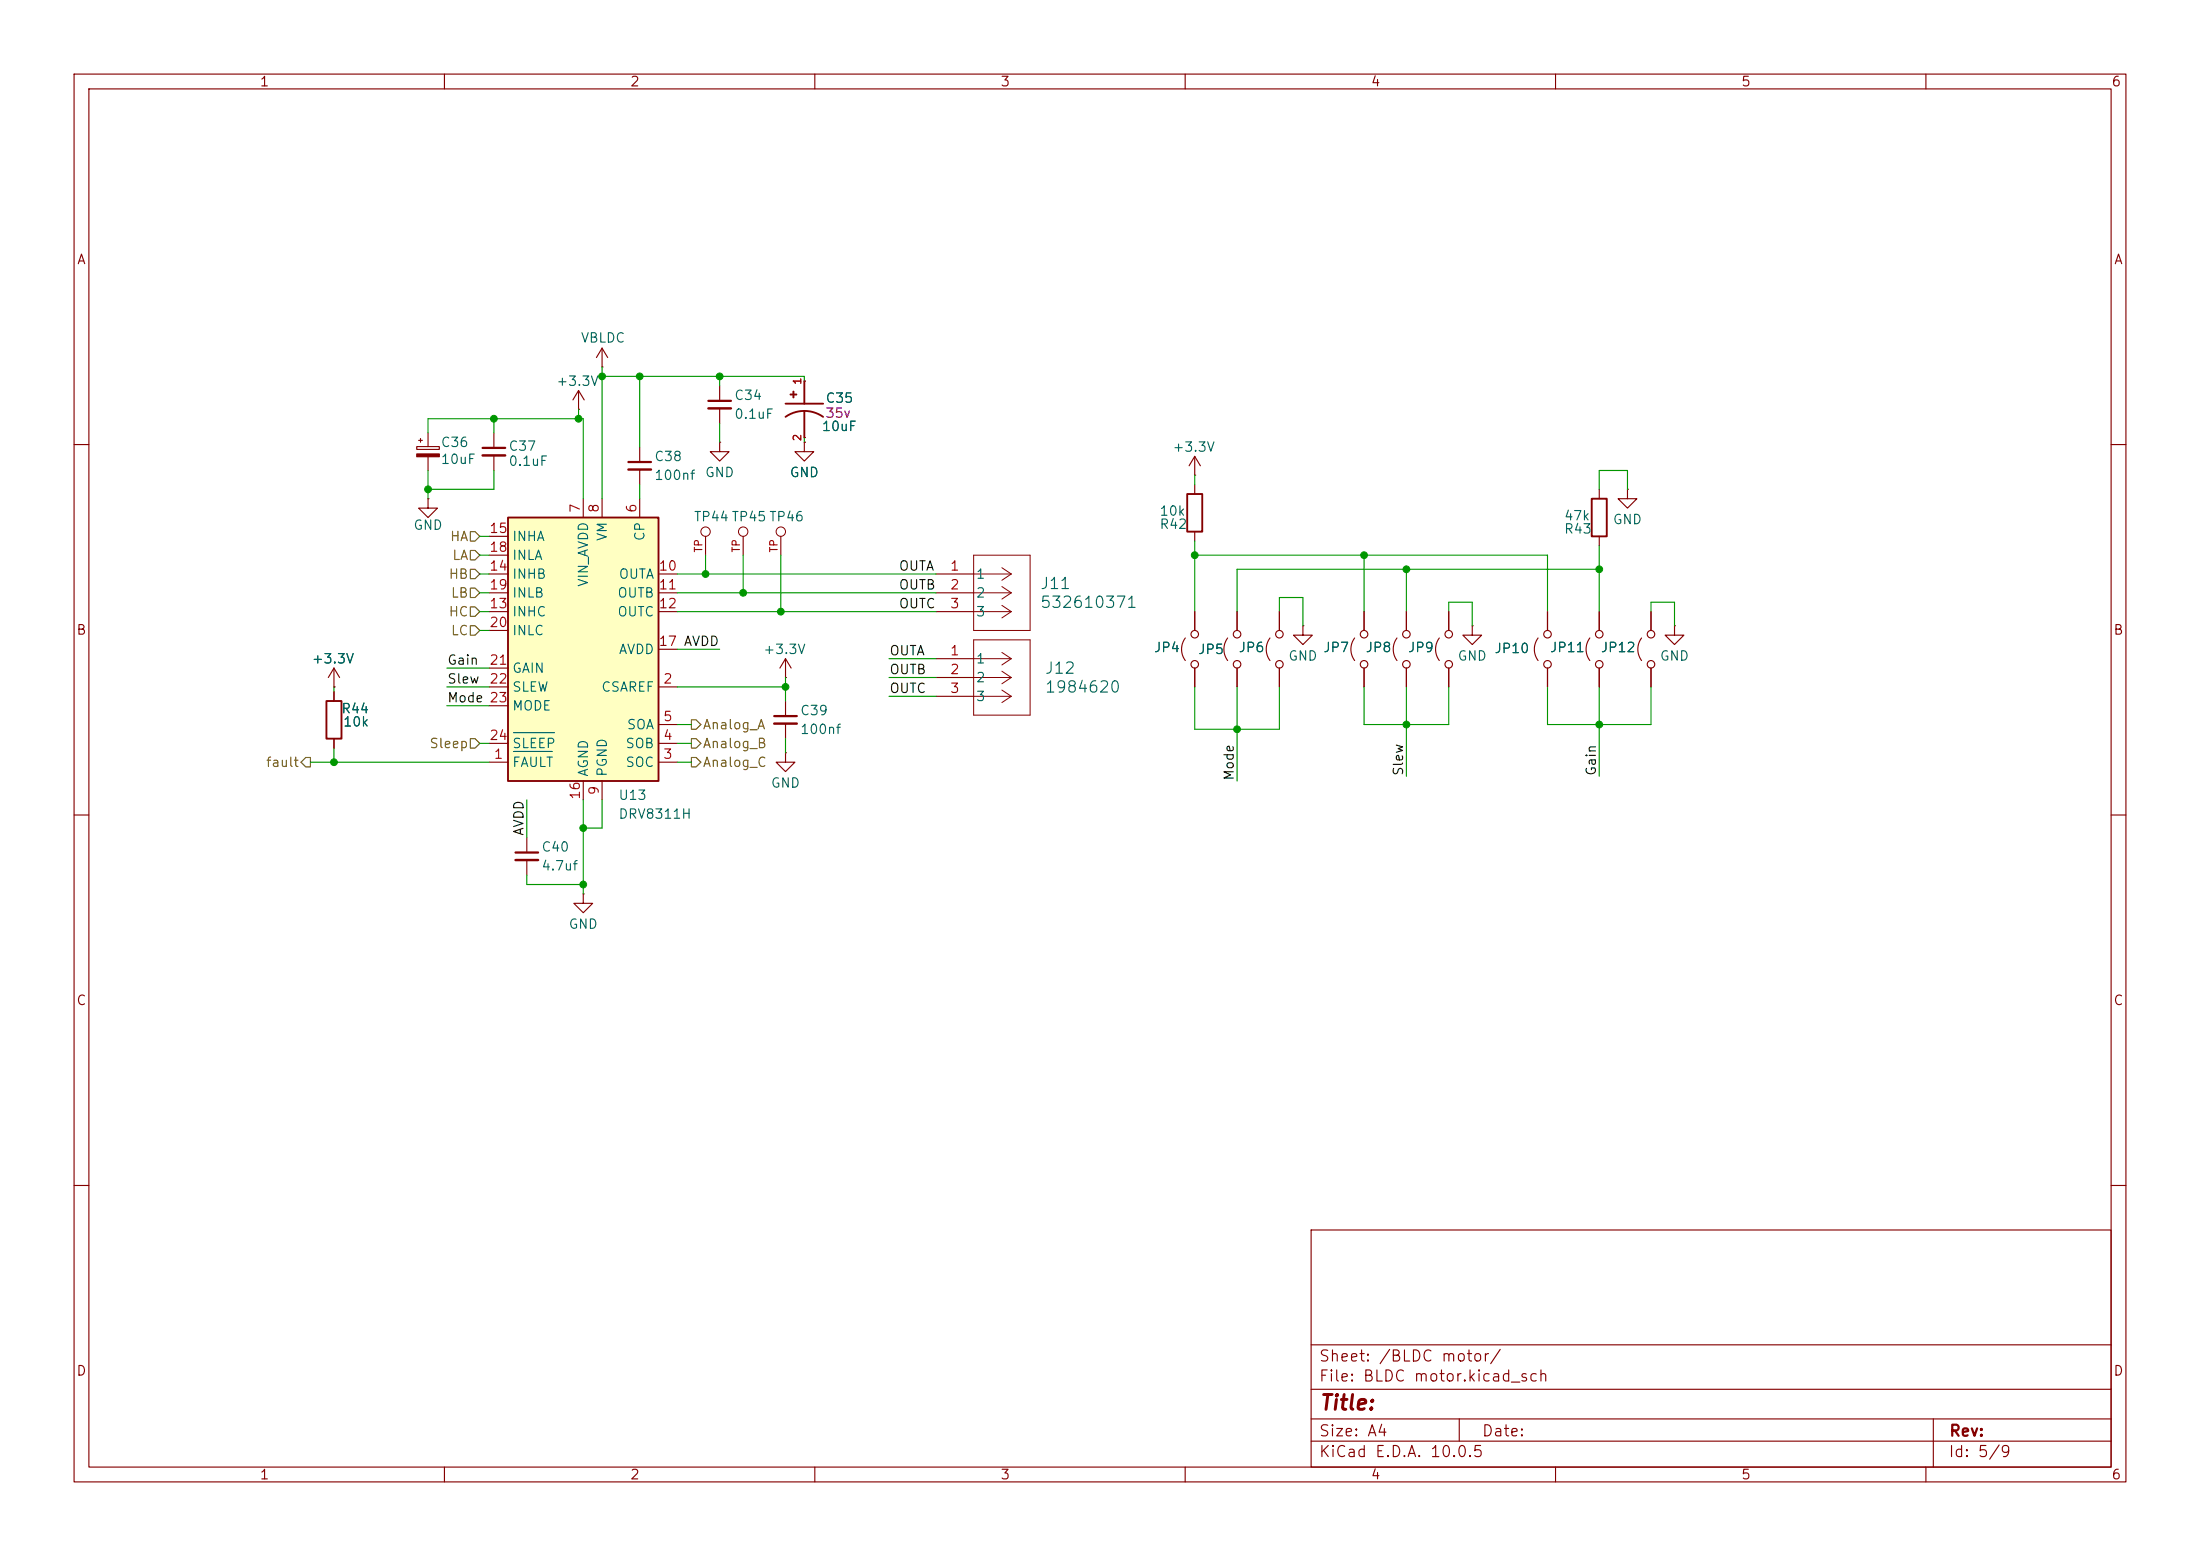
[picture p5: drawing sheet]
<svg xmlns="http://www.w3.org/2000/svg" width="297mm" height="210mm" viewBox="0 0 297 210" stroke-linecap="round" stroke-linejoin="round" font-family="sans-serif">
<g fill="none" stroke="#840000" stroke-width=".15">
<path d="M10 10h277v190h-277zM12 12h273v186h-273zM60 10v2M110 10v2M160 10v2M210 10v2M260 10v2M10 60h2M86.4 60.3v2.1M86.4 63.4v2M100.3 72.4v2.5M215.9 66v1.3"/>
<path d="M215.9 72.4v1.3M285 60h2M165.7 86.1a2.54 2.54 0 0 0 0 3.1M167 82.6v2.5M167 90.2v2.5M171.4 86.1a2.54 2.54 0 0 0 0 3.1M172.7 82.6v2.5M172.7 90.2v2.5M194.3 86.1a2.54 2.54 0 0 0 0 3.1M195.6 82.6v2.5M195.6 90.2v2.5M10 110h2"/>
<path d="M285 110h2M10 160h2M177 166h108v32h-108zM285 160h2M60 198v2M110 198v2M160 198v2M177 194.5h108M177 191.5h108M177 187.5h108M177 181.5h108M197 191.5v3"/>
<path d="M210 198v2M260 198v2M261 191.5v6.5"/>
<circle cx="167" cy="89.7" r=".51"/>
<circle cx="167" cy="85.6" r=".51"/>
<circle cx="172.7" cy="85.6" r=".51"/>
<circle cx="172.7" cy="89.7" r=".51"/>
<circle cx="195.6" cy="85.6" r=".51"/>
<circle cx="195.6" cy="89.7" r=".51"/>
</g>
<circle cx="100.3" cy="71.8" r=".63" fill="none" stroke="#840000" stroke-width=".14"/>
<path d="M84.8 62.4h3.1" fill="none" stroke="#840000" stroke-width=".3"/>
<path d="M84.8 63.4h3.1" fill="none" stroke="#840000" stroke-width=".33"/>
<path d="M214.9 67.3h2v5.1h-2z" fill="none" stroke="#840000" stroke-width=".25"/>
<path d="M68.6 69.9h20.3v35.5h-20.3z" fill="#ffffc2"/>
<path d="M106 56.3a4.4 4.4 0 0 1 5.1 0M106 54.5h5.1M108.6 51.4v3.1M108.6 55.5v3.6M68.6 69.9h20.3v35.5h-20.3zM160.3 66.7h2v5.1h-2zM44.1 94.6h2v5.1h-2z" fill="none" stroke="#840000" stroke-width=".25"/>
<g fill="none" stroke="#840000" stroke-width=".15">
<path d="M56.5 59.4h.5M56.8 59.2v.5M57.8 58.4v1.9M66.7 58.4v2.1M78.1 55.2h.1M78.1 52.7l-.8 1.3M78.1 52.7l.8 1.3M78.1 52.7v2.5M81.3 49.5h.1M81.3 47v2.5M81.3 47l-.8 1.3M81.3 47l.7 1.3"/>
<path d="M97.2 59.7v1.3h1.2l-1.2 1.2-1.3-1.2h1.3M97.2 59.7h.1M97.2 52.1v2M97.2 55.1v2.1M108.6 59.7v1.3h1.3l-1.3 1.2-1.3-1.2h1.3M108.6 59.7h.1M108.6 51.4h.1M108.6 59.1h.1M56.3 60.3h3v.4h-3zM57.8 67.3v1.3h1.3l-1.3 1.3-1.3-1.3h1.3M57.8 67.3h.1M57.8 61.6v1.9"/>
<path d="M66 77.5h2.6M66 72.4h2.6M66 74.9h2.6M66.7 61.5v2M78.7 67.3v2.6M81.3 67.3v2.6M86.4 67.3v2.6M88.9 77.5h2.5M95.2 72.4v2.5M105.4 72.4v2.5M126.4 77.5h5M161.3 64.1h.1"/>
<path d="M161.3 61.6l-.8 1.3M161.3 61.6l.8 1.3M161.3 61.6v2.5M161.3 65.4v1.3M161.3 71.8v1.2M219.7 66v1.3h1.3l-1.3 1.3-1.3-1.3h1.3M219.7 66h.1M45.1 92.7h.1M45.1 90.2v2.5M45.1 93.3v1.3M45.1 99.7v1.3M45.1 90.2l-.8 1.2"/>
<path d="M45.1 90.2l.7 1.2M66 92.7h2.6M66 80h2.6M66 82.6h2.6M66 85.1h2.6M66 90.2h2.6M66 95.3h2.6M88.9 92.7h2.5M88.9 97.8h2.5M88.9 80h2.5M88.9 82.6h2.5M88.9 87.6h2.5"/>
<path d="M106 91.4h.1M106 88.9l-.7 1.3M106 88.9l.8 1.3M106 88.9v2.5M106 94.6v2M106 97.7v2M126.4 80h5M126.4 82.6h5M126.4 88.9h5M126.4 91.4h5M126.4 94h5M160 86.1a2.54 2.54 0 0 0 0 3.1"/>
<path d="M161.3 82.6v2.5M161.3 90.2v2.5M167 82.6v2.5M167 90.2v2.5M172.7 82.6v2.5M172.7 90.2v2.5M175.9 84.5v1.2h1.3l-1.3 1.3-1.3-1.3h1.3M175.9 84.5h.1M182.9 86.1a2.54 2.54 0 0 0 0 3.1M184.1 82.6v2.5M184.1 90.2v2.5M188.6 86.1a2.54 2.54 0 0 0 0 3.1"/>
<path d="M189.9 82.6v2.5M189.9 90.2v2.5M195.6 82.6v2.5M195.6 90.2v2.5M198.8 84.5v1.2h1.2l-1.2 1.3-1.3-1.3h1.3M198.8 84.5h.1M207.6 86.1a2.54 2.54 0 0 0 0 3.1M208.9 82.6v2.5M208.9 90.2v2.5M214.6 86.1a2.54 2.54 0 0 0 0 3.1M215.9 82.6v2.5M215.9 90.2v2.5"/>
<path d="M221.6 86.1a2.54 2.54 0 0 0 0 3.1M222.9 82.6v2.5M222.9 90.2v2.5M226.1 84.5v1.2h1.2l-1.2 1.3-1.3-1.3h1.3M226.1 84.5h.1M66 102.9h2.6M66 100.3h2.6M71.1 113v2.1M71.1 116.1v2M78.7 105.4v2.6M81.3 105.4v2.6M88.9 102.9h2.5"/>
<path d="M88.9 100.3h2.5M106 101.6v1.3h1.3l-1.3 1.2-1.2-1.2h1.2M106 101.6h.1M78.7 120.7v1.2h1.3l-1.3 1.3-1.2-1.3h1.2M78.7 120.7h.1"/>
<circle cx="161.3" cy="89.7" r=".51"/>
<circle cx="161.3" cy="85.6" r=".51"/>
<circle cx="184.2" cy="89.7" r=".51"/>
<circle cx="184.2" cy="85.6" r=".51"/>
<circle cx="189.9" cy="89.7" r=".51"/>
<circle cx="189.9" cy="85.6" r=".51"/>
<circle cx="208.9" cy="85.6" r=".51"/>
<circle cx="208.9" cy="89.7" r=".51"/>
<circle cx="215.9" cy="85.6" r=".51"/>
<circle cx="215.9" cy="89.7" r=".51"/>
<circle cx="222.9" cy="89.7" r=".51"/>
<circle cx="222.9" cy="85.6" r=".51"/>
</g>
<path d="M69.3 98.9h5.6M69.3 101.4h5.3" fill="none" stroke="#006464" stroke-width=".15"/>
<g fill="none" stroke="#840000" stroke-width=".14">
<path d="M131.4 74.9h7.7v10.2h-7.7zM131.4 77.5h5.1M135.3 76.6l1.2 .9M135.3 79.2l1.2 .8M136.5 77.5l-1.2 .8M131.4 86.4h7.7v10.1h-7.7zM131.4 88.9h5.1M131.4 91.4h5.1M131.4 94h5.1M131.4 80h5.1M131.4 82.6h5.1M135.3 88.1l1.2 .8"/>
<path d="M135.3 90.6l1.2 .8M135.3 93.1l1.2 .9M135.3 81.7l1.2 .9M136.5 88.9l-1.2 .8M136.5 91.4l-1.2 .9M136.5 94l-1.2 .8M136.5 80l-1.2 .9M136.5 82.6l-1.2 .8"/>
<circle cx="95.2" cy="71.8" r=".63"/>
<circle cx="105.4" cy="71.8" r=".63"/>
</g>
<path d="M95.6 54.1h3.1M65.2 60.5h3M104.5 96.6h3.1M69.6 115.1h3" fill="none" stroke="#840000" stroke-width=".3"/>
<path d="M95.6 55.1h3.1M65.2 61.5h3M104.5 97.7h3.1M69.6 116.1h3" fill="none" stroke="#840000" stroke-width=".33"/>
<g fill="#840000" stroke="#840000" stroke-width=".14">
<path d="M107.1 52.8h.1v.9h-.1z"/>
<path d="M106.7 53.2h.9v.1h-.9z"/>
</g>
<path d="M56.3 61.3h3v.3h-3z" fill="#840000" stroke="#840000" stroke-width=".15"/>
<path d="M63.5 74.3h.6l.7 .6-.7 .7h-.6zM63.5 79.4h.6l.7 .6-.7 .6h-.6zM63.5 76.8h.6l.7 .7-.7 .6h-.6zM63.5 71.8h.6l.7 .6-.7 .6h-.6zM63.5 84.5h.6l.7 .6-.7 .6h-.6zM63.5 99.7h.6l.7 .6-.7 .7h-.6zM63.5 81.9h.6l.7 .7-.7 .6h-.6zM93.3 97.2h.7l.6 .6-.6 .6h-.7zM93.3 99.7h.7l.6 .6-.6 .7h-.7zM41.3 102.2h.6v1.3h-.6l-.7-.6zM93.3 102.2h.7l.6 .7-.6 .6h-.7z" fill="none" stroke="#725600" stroke-width=".15"/>
<g fill="none" stroke="#009600" stroke-width=".15">
<path d="M57.8 58.4v-1.9h20.9v10.8M66.7 56.5v1.9M78.1 55.2v1.3M81.3 49.5v17.8M81.3 50.8h27.3v.6M86.4 50.8v9.5M97.2 50.8v1.3M97.2 57.2v2.5M108.6 59.1v.6M57.8 63.5v3.8M64.8 77.5h1.2M64.8 74.9h1.2"/>
<path d="M64.8 72.4h1.2M66.7 63.5v2.5h-8.9M86.4 65.4v1.9M91.4 77.5h35M95.2 74.9v2.6M100.3 74.9v5.1M105.4 74.9v7.7M161.3 74.9h47.6v7.7M161.3 64.1v1.3M161.3 73v9.6M184.1 74.9v7.7M189.9 76.8v5.8"/>
<path d="M215.9 66v-2.5h3.8v2.5M215.9 73.7v8.9M215.9 76.8h-48.9v5.8M45.1 92.7v.6M60.3 92.7h5.7M60.3 90.2h5.7M60.3 95.3h5.7M64.8 80h1.2M64.8 82.6h1.2M64.8 85.1h1.2M91.4 80h35M91.4 82.6h35"/>
<path d="M91.4 87.6h5.8M91.4 92.7h14.6M91.4 97.8h1.9M106 91.4v3.2M106 99.7v1.9M120 88.9h6.4M120 94h6.4M120 91.4h6.4M161.3 92.7v5.7h11.4v-5.7M167 92.7v12.7M172.7 82.6v-2h3.2v3.9M184.1 92.7v5.1h11.5v-5.1"/>
<path d="M189.9 92.7v12.1M195.6 82.6v-1.3h3.2v3.2M208.9 92.7v5.1h14v-5.1M215.9 92.7v12.1M222.9 82.6v-1.3h3.2v3.2M41.9 102.9h24.1M45.1 101v1.9M64.8 100.3h1.2M71.1 118.1v1.3h7.6M71.1 108v5M78.7 108v12.7M81.3 108v3.8h-2.6"/>
<path d="M91.4 100.3h1.9M91.4 102.9h1.9"/>
</g>
<g fill="#009600" stroke="#009600" stroke-width=".14">
<circle cx="78.7" cy="119.4" r=".46"/>
<circle cx="78.7" cy="111.8" r=".46"/>
<circle cx="215.9" cy="97.8" r=".46"/>
<circle cx="167" cy="98.4" r=".46"/>
<circle cx="184.1" cy="74.9" r=".46"/>
<circle cx="81.3" cy="50.8" r=".46"/>
<circle cx="95.2" cy="77.5" r=".46"/>
<circle cx="86.4" cy="50.8" r=".46"/>
<circle cx="100.3" cy="80" r=".46"/>
<circle cx="97.2" cy="50.8" r=".46"/>
<circle cx="66.7" cy="56.5" r=".46"/>
<circle cx="78.1" cy="56.5" r=".46"/>
<circle cx="57.8" cy="66" r=".46"/>
<circle cx="45.1" cy="102.9" r=".46"/>
<circle cx="161.3" cy="74.9" r=".46"/>
<circle cx="215.9" cy="76.8" r=".46"/>
<circle cx="189.9" cy="76.8" r=".46"/>
<circle cx="189.9" cy="97.8" r=".46"/>
<circle cx="105.4" cy="82.6" r=".46"/>
<circle cx="106" cy="92.7" r=".46"/>
</g>
<text font-size="2" fill="#840000" x="178" y="190.8">Title:</text>
<g font-size="1.5" fill="#006464">
<text x="140.3" y="79.9">J11</text>
<text x="140.3" y="82.4">532610371</text>
<text x="141" y="91.3">J12</text>
<text x="141" y="93.9">1984620</text>
</g>
<g font-size="1.5" fill="#840000">
<text x="178" y="184.1">Sheet: /BLDC motor/</text>
<text x="178" y="186.8">File: BLDC motor.kicad_sch</text>
<text x="178" y="197">KiCad E.D.A. 10.0.5</text>
<text x="178" y="194.2">Size: A4</text>
<text x="200" y="194.2">Date:</text>
<text x="263" y="197">Id: 5/9</text>
<text x="263" y="194.2">Rev:</text>
</g>
<g font-size="1.3" fill="#840000">
<text x="35" y="12">1</text>
<text x="85" y="12">2</text>
<text x="135" y="12">3</text>
<text x="185" y="12">4</text>
<text x="235" y="12">5</text>
<text x="285" y="12">6</text>
<text x="10.3" y="36">A</text>
<text x="285.3" y="36">A</text>
<text x="10.2" y="86">B</text>
<text x="285.2" y="86">B</text>
<text x="10.2" y="136">C</text>
<text x="285.2" y="136">C</text>
<text x="10.2" y="186">D</text>
<text x="285.2" y="186">D</text>
<text x="35" y="200">1</text>
<text x="85" y="200">2</text>
<text x="135" y="200">3</text>
<text x="185" y="200">4</text>
<text x="235" y="200">5</text>
<text x="285" y="200">6</text>
</g>
<g font-size="1.3" fill="#006464">
<text x="78.3" y="46.6">VBLDC</text>
<text x="75" y="52.4">+3.3V</text>
<text x="99" y="54.3">C34</text>
<text x="99" y="56.8">0.1uF</text>
<text x="110.9" y="58.5">10uF</text>
<text x="111.4" y="54.7">C35</text>
<text x="59.4" y="60.7">C36</text>
<text x="59.4" y="62.9">10uF</text>
<text x="68.6" y="61.2">C37</text>
<text x="68.6" y="63.2">0.1uF</text>
<text x="88.2" y="62.6">C38</text>
<text x="88.2" y="65.1">100nf</text>
<text x="95.1" y="64.7">GND</text>
<text x="106.5" y="64.7">GND</text>
<text x="158.2" y="61.3">+3.3V</text>
<text x="55.7" y="71.8">GND</text>
<text x="93.6" y="70.7">TP44 TP45 TP46</text>
<text x="156.4" y="71.7">R42</text>
<text x="156.4" y="69.9">10k</text>
<text x="211.1" y="70.6">47k</text>
<text x="217.6" y="71.1">GND</text>
<text x="69.1" y="73.4">INHA</text>
<text x="69.1" y="75.9">INLA</text>
<text x="82.2" y="73.1" transform="rotate(-90 82.2 73.1)">VM</text>
<text x="87.3" y="73.1" transform="rotate(-90 87.3 73.1)">CP</text>
<text x="211.1" y="72.3">R43</text>
<text x="69.1" y="83.5">INHC</text>
<text x="69.1" y="78.4">INHB</text>
<text x="69.1" y="81">INLB</text>
<text x="79.7" y="79.3" transform="rotate(-90 79.7 79.3)">VIN_AVDD</text>
<text x="83.3" y="81">OUTB</text>
<text x="83.3" y="83.5">OUTC</text>
<text x="83.4" y="78.4">OUTA</text>
<text x="131.7" y="78.4">1</text>
<text x="131.7" y="81">2</text>
<text x="131.7" y="83.5">3</text>
<text x="42" y="89.9">+3.3V</text>
<text x="69.1" y="86.1">INLC</text>
<text x="83.4" y="88.6">AVDD</text>
<text x="102.9" y="88.6">+3.3V</text>
<text x="131.7" y="89.9">1</text>
<text x="155.7" y="88.3">JP4</text>
<text x="161.7" y="88.6">JP5</text>
<text x="167.1" y="88.3">JP6</text>
<text x="173.8" y="89.5">GND</text>
<text x="178.5" y="88.3">JP7</text>
<text x="184.3" y="88.3">JP8</text>
<text x="190" y="88.3">JP9</text>
<text x="196.7" y="89.5">GND</text>
<text x="201.7" y="88.5">JP10</text>
<text x="209.2" y="88.3">JP11</text>
<text x="216" y="88.3">JP12</text>
<text x="224" y="89.5">GND</text>
<text x="69.1" y="91.1">GAIN</text>
<text x="69.1" y="93.7">SLEW</text>
<text x="81.1" y="93.7">CSAREF</text>
<text x="131.7" y="92.4">2</text>
<text x="131.7" y="94.9">3</text>
<text x="46" y="96.6">R44</text>
<text x="46.2" y="98.4">10k</text>
<text x="69.1" y="96.2">MODE</text>
<text x="69.1" y="101.3">SLEEP</text>
<text x="84.4" y="101.3">SOB</text>
<text x="84.5" y="98.8">SOA</text>
<text x="107.9" y="96.8">C39</text>
<text x="107.9" y="99.4">100nf</text>
<text x="69.1" y="103.8">FAULT</text>
<text x="79.7" y="104.9" transform="rotate(-90 79.7 104.9)">AGND</text>
<text x="82.2" y="104.9" transform="rotate(-90 82.2 104.9)">PGND</text>
<text x="84.4" y="103.8">SOC</text>
<text x="104" y="106.6">GND</text>
<text x="83.4" y="108.3">U13</text>
<text x="83.4" y="110.8">DRV8311H</text>
<text x="73" y="115.3">C40</text>
<text x="73" y="117.8">4.7uf</text>
<text x="76.7" y="125.7">GND</text>
</g>
<text font-size="1.3" fill="#840084" x="111.3" y="56.7">35v</text>
<g font-size="1.3" fill="#a90000">
<text x="78.6" y="69.3" transform="rotate(-90 78.6 69.3)">7</text>
<text x="81.1" y="69.3" transform="rotate(-90 81.1 69.3)">8</text>
<text x="86.2" y="69.3" transform="rotate(-90 86.2 69.3)">6</text>
<text x="66" y="77.3">14</text>
<text x="66" y="72.3">15</text>
<text x="66" y="74.8">18</text>
<text x="88.8" y="77.3">10</text>
<text x="128.2" y="77.3">1</text>
<text x="66" y="82.4">13</text>
<text x="66" y="79.9">19</text>
<text x="88.8" y="79.9">11</text>
<text x="88.8" y="82.4">12</text>
<text x="128.2" y="79.9">2</text>
<text x="128.2" y="82.4">3</text>
<text x="66" y="85">20</text>
<text x="88.8" y="87.5">17 AVDD</text>
<text x="128.2" y="88.8">1</text>
<text x="66" y="90">21</text>
<text x="66" y="92.6">22</text>
<text x="89.4" y="92.6">2</text>
<text x="128.2" y="91.3">2</text>
<text x="128.2" y="93.8">3</text>
<text x="66" y="100.2">24</text>
<text x="89.4" y="100.2">4</text>
<text x="89.4" y="97.7">5</text>
<text x="66.6" y="102.7">1</text>
<text x="81.1" y="107.4" transform="rotate(-90 81.1 107.4)">9</text>
<text x="89.4" y="102.7">3</text>
<text x="78.6" y="108" transform="rotate(-90 78.6 108)">16</text>
</g>
<g font-size="1.3" fill="#725600">
<text x="60.7" y="73.4">HA</text>
<text x="61" y="75.9">LA</text>
<text x="60.5" y="78.4">HB</text>
<text x="60.5" y="83.5">HC</text>
<text x="60.8" y="81">LB</text>
<text x="60.8" y="86.1">LC</text>
<text x="57.9" y="101.3">Sleep</text>
<text x="94.8" y="98.8">Analog_A</text>
<text x="94.8" y="101.3">Analog_B</text>
<text x="35.8" y="103.8">fault</text>
<text x="94.8" y="103.8">Analog_C</text>
</g>
<g font-size="1.3" fill="#0f0f0f">
<text x="121.3" y="77.3">OUTA</text>
<text x="121.3" y="79.9">OUTB</text>
<text x="121.3" y="82.4">OUTC</text>
<text x="120" y="88.8">OUTA</text>
<text x="60.3" y="95.1">Mode 23</text>
<text x="60.3" y="92.6">Slew</text>
<text x="60.3" y="90">Gain</text>
<text x="120" y="91.3">OUTB</text>
<text x="120" y="93.9">OUTC</text>
<text x="166.9" y="105.4" transform="rotate(-90 166.9 105.4)">Mode</text>
<text x="189.7" y="104.8" transform="rotate(-90 189.7 104.8)">Slew</text>
<text x="215.8" y="104.8" transform="rotate(-90 215.8 104.8)">Gain</text>
<text x="71" y="112.9" transform="rotate(-90 71 112.9)">AVDD</text>
</g>
<g font-size="1" fill="#a90000">
<text x="108.4" y="52" transform="rotate(-90 108.4 52)">1</text>
<text x="108.4" y="59.6" transform="rotate(-90 108.4 59.6)">2</text>
<text x="95.1" y="74.7" transform="rotate(-90 95.1 74.7)">TP</text>
<text x="100.1" y="74.7" transform="rotate(-90 100.1 74.7)">TP</text>
<text x="105.2" y="74.7" transform="rotate(-90 105.2 74.7)">TP</text>
</g>
</svg>
